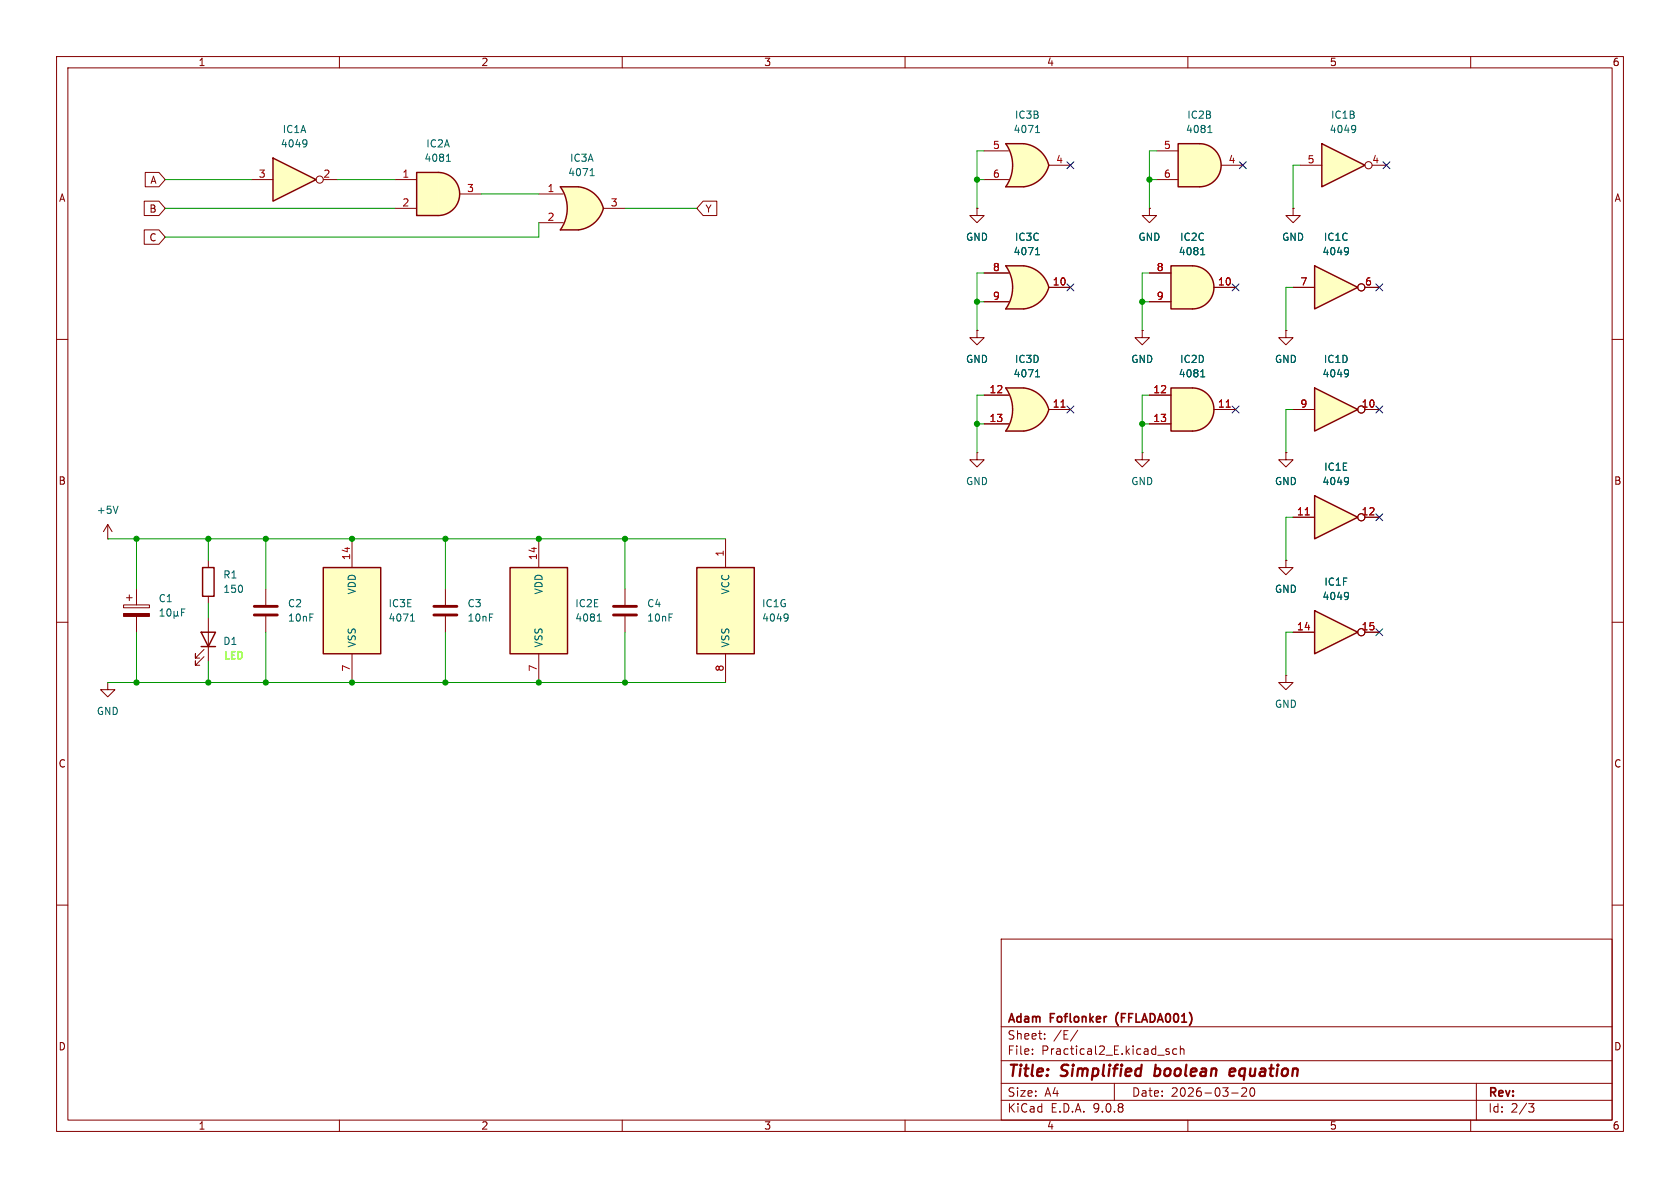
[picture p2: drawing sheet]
<svg xmlns="http://www.w3.org/2000/svg" width="297mm" height="210mm" viewBox="0 0 297 210" stroke-linecap="round" stroke-linejoin="round" font-family="sans-serif">
<g fill="none" stroke="#840000" stroke-width=".18">
<path d="M10 10h277v190h-277zM12 12h273v186h-273zM60 10v2M110 10v2M160 10v2M210 10v2M260 10v2M10 60h2M285 60h2M10 110h2M285 110h2M10 160h2"/>
<path d="M177 166h108v32h-108zM285 160h2M60 198v2M110 198v2M160 198v2M177 194.5h108M177 191.5h108M177 187.5h108M177 181.5h108M182.5 186.3v.1M182.5 185.5v.1M184.7 183.6v.1"/>
<path d="M184.7 182.8v.1M190.5 182.1l-1.3 2M197 191.5v3M206.2 185.8l.5 .2v.1v.2l-.5 .1M206.2 185.5h.5M208 185.5l-.4-.1-.3 .3v.4l.2 .2h.5M208.7 185.5l.2-.1 .3 .1 .1 .9M208.7 184.9v1.5M210 198v2M217.7 193.2h1.2M220.3 192.4v.5l-.8 .9h.9M221.1 192.4a.81 .81 0 0 0 .4 1.4l.2-.1 .1-.5-.1-.8"/>
<path d="M260 198v2M261 191.5v6.5M270.2 195.1h1l-.5 .6 .4 .1 .1 .5-.3 .3h-.4"/>
</g>
<path d="M204.1 190.1l.2 .1M204.3 188.2l-.2 2M218.3 189l-.2-.1-.5 .1-.3 .9 .3 .3 .6-.1M218.4 189.4l-1 .1" fill="none" stroke="#840000" stroke-width=".4"/>
<path d="M48.3 27.9l7.6 3.9-7.6 3.8z" fill="#ffffc2"/>
<path d="M48.3 27.9l7.6 3.9-7.6 3.8z" fill="none" stroke="#840000" stroke-width=".25"/>
<g fill="none" stroke="#840000" stroke-width=".18">
<path d="M44.4 31.8h3.9M57.1 31.8h2.6M21.8 106.9h4.6v.5h-4.6zM22.4 105.7h1M22.9 105.2v1M24.1 104.1v2.8M24.1 109v2.8M19 120.7v1.2h1.3l-1.3 1.3-1.2-1.3h1.2M19 120.7h.1"/>
<circle cx="56.5" cy="31.7" r=".63"/>
</g>
<path d="M54 24.7l.2 .1a1.03 1.03 0 0 1-.2 1.1M54.2 25.3l-.2 .2M28.3 108.9h.7M28.3 108l.4-.4v1.3M29.6 107.8l.2-.2a.68 .68 0 0 1 .4 .7 .68 .68 0 0 1-.4 .6l-.2-.1-.1-.4zM30.8 108.7l.2 .2h.2l.2-.2M30.8 108.1v1.2M31.4 108.7l.2 .2M31.4 108.1v.6M32.1 108.2h.4M32.7 107.6h-.6v1.3" fill="none" stroke="#006464" stroke-width=".18"/>
<path d="M21.8 108.5h4.6v.5h-4.6z" fill="#840000" stroke="#840000" stroke-width=".18"/>
<path d="M57.1 100.3h10.2v15.3h-10.2z" fill="#ffffc2"/>
<path d="M35.6 111.8h2.5l-1.3 2.5zM35.6 114.3h2.5M35.8 100.3h2v5.1h-2zM57.1 100.3h10.2v15.3h-10.2z" fill="none" stroke="#840000" stroke-width=".25"/>
<path d="M36.8 99.1v1.2M62.2 95.3v5M227.3 80v1.3h1.3l-1.3 1.3-1.2-1.3h1.2M227.3 80h.1M36.1 116.1l-1.6 1.5v-.8v.8h.8M36.1 114.8l-1.6 1.5v-.7v.7h.8M36.8 105.4v1.3M36.8 109.2v7.6M62.2 115.6v5.1" fill="none" stroke="#840000" stroke-width=".18"/>
<path d="M72.6 109.8h.7M72.7 108.8l.2-.3v1.3" fill="none" stroke="#006464" stroke-width=".18"/>
<path d="M99.1 33h3.1M99.1 40.6h3.1" fill="none" stroke="#ffffc2" stroke-width=".18"/>
<g fill="#ffffc2" stroke="#ffffc2" stroke-width=".18">
<path d="M101.7 35.5l5 1.3a5.2 5.2 0 0 1-4.4 3.8z"/>
<path d="M102.3 33a5.1 5.1 0 0 1 4.4 3.8l-5 1.3z"/>
</g>
<path d="M99.1 33h3.1v7.6h-3.1a6.7 6.7 0 0 0 0-7.6z" fill="#ffffc2"/>
<path d="M102.2 33h-3.1a6.6 6.6 0 0 1 0 7.6h3.1M102.3 33a5.2 5.2 0 0 1 4.4 3.8 5.2 5.2 0 0 1-4.4 3.8" fill="none" stroke="#840000" stroke-width=".25"/>
<path d="M95.2 34.3h4.4M95.2 39.4h4.4M106.7 36.8h3.8" fill="none" stroke="#840000" stroke-width=".18"/>
<path d="M104.3 31.1h.7M104.4 30.1l.3-.3v1.3" fill="none" stroke="#006464" stroke-width=".18"/>
<path d="M90.2 100.3h10.1v15.3h-10.1z" fill="#ffffc2"/>
<path d="M90.2 100.3h10.1v15.3h-10.1z" fill="none" stroke="#840000" stroke-width=".25"/>
<path d="M172.7 36.8v1.3h1.3l-1.3 1.3-1.3-1.3h1.3M172.7 36.8h.1M19 95.3h.1M19 92.7l-.7 1.3M19 92.7l.8 1.3M19 92.7v2.6M95.2 95.3v5M95.2 115.6v5.1M110.5 104.1v2.8M110.5 109v2.8" fill="none" stroke="#840000" stroke-width=".18"/>
<path d="M20.9 89.5l-.5 1.2M105.6 109.8h.7M105.7 108.8l.2-.3v1.3" fill="none" stroke="#006464" stroke-width=".18"/>
<path d="M108.5 107.2h4M108.5 108.7h4" fill="none" stroke="#840000" stroke-width=".51"/>
<path d="M177.8 47h3.2M177.8 54.6h3.2" fill="none" stroke="#ffffc2" stroke-width=".18"/>
<g fill="#ffffc2" stroke="#ffffc2" stroke-width=".18">
<path d="M180.4 49.4l5 1.4a5.2 5.2 0 0 1-4.4 3.8z"/>
<path d="M181 47a5.1 5.1 0 0 1 4.4 3.8l-5 1.3z"/>
</g>
<path d="M177.8 47h3.2v7.6h-3.2a6.7 6.7 0 0 0 0-7.6z" fill="#ffffc2"/>
<path d="M177.8 47h3.2a5.1 5.1 0 0 1 4.4 3.8 5.2 5.2 0 0 1-4.4 3.8h-3.2a6.6 6.6 0 0 0 0-7.6z" fill="none" stroke="#840000" stroke-width=".25"/>
<path d="M174 48.3h4.3M174 53.3h4.3M185.4 50.8h3.8M47 104.1v2.8M47 109v2.8" fill="none" stroke="#840000" stroke-width=".18"/>
<path d="M183.1 45h.7M183.2 44.1l.2-.3v1.2" fill="none" stroke="#006464" stroke-width=".18"/>
<path d="M45 107.2h4M45 108.7h4" fill="none" stroke="#840000" stroke-width=".51"/>
<path d="M232.4 108l7.6 3.8-7.6 3.8z" fill="#ffffc2"/>
<path d="M232.4 108l7.6 3.8-7.6 3.8z" fill="none" stroke="#840000" stroke-width=".25"/>
<g fill="none" stroke="#840000" stroke-width=".18">
<path d="M228.6 111.8h3.8M241.3 111.8h2.5"/>
<circle cx="240.7" cy="111.8" r=".63"/>
</g>
<path d="M238.2 104.7l.1 .1a1.03 1.03 0 0 1-.1 1.1M238.4 105.3l-.2 .2" fill="none" stroke="#006464" stroke-width=".18"/>
<path d="M77.5 30.5a3.8 3.8 0 0 1 3.8 3.8 3.8 3.8 0 0 1-3.8 3.8z" fill="#ffffc2" stroke="#ffffc2" stroke-width=".18"/>
<path d="M73.7 30.5h3.8v7.6h-3.8z" fill="#ffffc2"/>
<path d="M73.7 30.5h3.8a3.8 3.8 0 0 1 3.8 3.8 3.8 3.8 0 0 1-3.8 3.8h-3.8z" fill="none" stroke="#840000" stroke-width=".25"/>
<path d="M69.8 31.8h3.9M69.8 36.8h3.9M81.3 34.3h3.8" fill="none" stroke="#840000" stroke-width=".18"/>
<path d="M78.9 28.5h.7M79 27.6l.3-.4v1.3" fill="none" stroke="#006464" stroke-width=".18"/>
<path d="M123.2 100.3h10.1v15.3h-10.1z" fill="#ffffc2"/>
<path d="M123.2 100.3h10.1v15.3h-10.1z" fill="none" stroke="#840000" stroke-width=".25"/>
<path d="M128.3 95.3v5M128.3 115.6v5.1" fill="none" stroke="#840000" stroke-width=".18"/>
<path d="M139.1 108.5l.2 .2a1.03 1.03 0 0 1-.2 1M139.3 109.1l-.2 .2" fill="none" stroke="#006464" stroke-width=".18"/>
<path d="M177.8 25.4h3.2M177.8 33h3.2" fill="none" stroke="#ffffc2" stroke-width=".18"/>
<g fill="#ffffc2" stroke="#ffffc2" stroke-width=".18">
<path d="M180.4 27.9l5 1.3a5.2 5.2 0 0 1-4.4 3.8z"/>
<path d="M181 25.4a5.1 5.1 0 0 1 4.4 3.8l-5 1.3z"/>
</g>
<path d="M177.8 25.4h3.2v7.6h-3.2a6.7 6.7 0 0 0 0-7.6z" fill="#ffffc2"/>
<path d="M177.8 25.4h3.2a5.1 5.1 0 0 1 4.4 3.8 5.2 5.2 0 0 1-4.4 3.8h-3.2a6.6 6.6 0 0 0 0-7.6z" fill="none" stroke="#840000" stroke-width=".25"/>
<path d="M174 26.7h4.3M174 31.8h4.3M185.4 29.2h3.8" fill="none" stroke="#840000" stroke-width=".18"/>
<path d="M183.1 23.4h.7M183.2 22.5l.2-.3v1.2" fill="none" stroke="#006464" stroke-width=".18"/>
<path d="M232.4 87.6l7.6 3.8-7.6 3.9z" fill="#ffffc2"/>
<path d="M232.4 87.6l7.6 3.8-7.6 3.9z" fill="none" stroke="#840000" stroke-width=".25"/>
<g fill="none" stroke="#840000" stroke-width=".18">
<path d="M172.7 58.4v1.3h1.3l-1.3 1.3-1.3-1.3h1.3M172.7 58.4h.1M227.3 99.1v1.2h1.3l-1.3 1.3-1.2-1.3h1.2M227.3 99.1h.1M228.6 91.4h3.8M241.3 91.4h2.5M78.7 104.1v2.8M78.7 109v2.8M227.3 119.4v1.3h1.3l-1.3 1.2-1.2-1.2h1.2M227.3 119.4h.1"/>
<circle cx="240.7" cy="91.4" r=".63"/>
</g>
<path d="M230.7 91h.8" fill="none" stroke="#a90000" stroke-width=".18"/>
<path d="M238.2 84.4l.1 .1a1.03 1.03 0 0 1-.1 1.1M238.4 84.9l-.2 .3" fill="none" stroke="#006464" stroke-width=".18"/>
<path d="M76.7 107.2h4.1M76.7 108.7h4.1" fill="none" stroke="#840000" stroke-width=".51"/>
<path d="M177.8 68.6h3.2M177.8 76.2h3.2" fill="none" stroke="#ffffc2" stroke-width=".18"/>
<g fill="#ffffc2" stroke="#ffffc2" stroke-width=".18">
<path d="M180.4 71l5 1.4a5.2 5.2 0 0 1-4.4 3.8z"/>
<path d="M181 68.6a5.1 5.1 0 0 1 4.4 3.8l-5 1.3z"/>
</g>
<path d="M177.8 68.6h3.2v7.6h-3.2a6.7 6.7 0 0 0 0-7.6z" fill="#ffffc2"/>
<path d="M177.8 68.6h3.2a5.1 5.1 0 0 1 4.4 3.8 5.2 5.2 0 0 1-4.4 3.8h-3.2a6.6 6.6 0 0 0 0-7.6z" fill="none" stroke="#840000" stroke-width=".25"/>
<path d="M203.2 36.8v1.3h1.3l-1.3 1.3-1.3-1.3h1.3M203.2 36.8h.1M201.9 58.4v1.3h1.3l-1.3 1.3-1.2-1.3h1.2M201.9 58.4h.1M174 69.9h4.3M174 74.9h4.3M185.4 72.4h3.8M172.7 80v1.3h1.3l-1.3 1.3-1.3-1.3h1.3M172.7 80h.1M201.9 80v1.3h1.3l-1.3 1.3-1.2-1.3h1.2M201.9 80h.1" fill="none" stroke="#840000" stroke-width=".18"/>
<path d="M187.6 72h.7" fill="none" stroke="#a90000" stroke-width=".18"/>
<path d="M183.1 66.6h.7M183.2 65.7l.2-.4v1.3" fill="none" stroke="#006464" stroke-width=".18"/>
<path d="M210.8 47a3.8 3.8 0 0 1 3.8 3.8 3.8 3.8 0 0 1-3.8 3.8z" fill="#ffffc2" stroke="#ffffc2" stroke-width=".18"/>
<path d="M207 47h3.8v7.6h-3.8z" fill="#ffffc2"/>
<path d="M207 47h3.8a3.8 3.8 0 0 1 3.8 3.8 3.8 3.8 0 0 1-3.8 3.8h-3.8z" fill="none" stroke="#840000" stroke-width=".25"/>
<path d="M203.2 48.3h3.8M203.2 53.3h3.8M214.6 50.8h3.8" fill="none" stroke="#840000" stroke-width=".18"/>
<path d="M212.3 45h.7M212.4 44.1l.2-.3v1.2" fill="none" stroke="#006464" stroke-width=".18"/>
<path d="M233.7 25.4l7.6 3.8-7.6 3.8z" fill="#ffffc2"/>
<path d="M233.7 25.4l7.6 3.8-7.6 3.8z" fill="none" stroke="#840000" stroke-width=".25"/>
<g fill="none" stroke="#840000" stroke-width=".18">
<path d="M229.9 29.2h3.8M242.6 29.2h2.5"/>
<circle cx="241.9" cy="29.2" r=".63"/>
</g>
<path d="M239.4 22.2l.2 .1a1.03 1.03 0 0 1-.2 1.1M239.7 22.7l-.3 .3" fill="none" stroke="#006464" stroke-width=".18"/>
<path d="M212.1 25.4a3.8 3.8 0 0 1 3.8 3.8 3.8 3.8 0 0 1-3.8 3.8z" fill="#ffffc2" stroke="#ffffc2" stroke-width=".18"/>
<path d="M208.3 25.4h3.8v7.6h-3.8z" fill="#ffffc2"/>
<path d="M208.3 25.4h3.8a3.8 3.8 0 0 1 3.8 3.8 3.8 3.8 0 0 1-3.8 3.8h-3.8z" fill="none" stroke="#840000" stroke-width=".25"/>
<path d="M204.5 26.7h3.8M204.5 31.8h3.8M215.9 29.2h3.8" fill="none" stroke="#840000" stroke-width=".18"/>
<path d="M213.5 23.4h.8M213.7 22.5l.2-.3v1.2" fill="none" stroke="#006464" stroke-width=".18"/>
<path d="M210.8 68.6a3.8 3.8 0 0 1 3.8 3.8 3.8 3.8 0 0 1-3.8 3.8z" fill="#ffffc2" stroke="#ffffc2" stroke-width=".18"/>
<path d="M207 68.6h3.8v7.6h-3.8z" fill="#ffffc2"/>
<path d="M207 68.6h3.8a3.8 3.8 0 0 1 3.8 3.8 3.8 3.8 0 0 1-3.8 3.8h-3.8z" fill="none" stroke="#840000" stroke-width=".25"/>
<path d="M228.6 36.8v1.3h1.3l-1.3 1.3-1.3-1.3h1.3M228.6 36.8h.1M227.3 58.4v1.3h1.3l-1.3 1.3-1.2-1.3h1.2M227.3 58.4h.1M203.2 69.9h3.8M203.2 74.9h3.8M214.6 72.4h3.8" fill="none" stroke="#840000" stroke-width=".18"/>
<path d="M216.8 72h.7" fill="none" stroke="#a90000" stroke-width=".18"/>
<path d="M212.3 66.6h.7M212.4 65.7l.2-.4v1.3" fill="none" stroke="#006464" stroke-width=".18"/>
<path d="M232.4 47l7.6 3.8-7.6 3.8z" fill="#ffffc2"/>
<path d="M232.4 47l7.6 3.8-7.6 3.8z" fill="none" stroke="#840000" stroke-width=".25"/>
<g fill="none" stroke="#840000" stroke-width=".18">
<path d="M228.6 50.8h3.8M241.3 50.8h2.5"/>
<circle cx="240.7" cy="50.8" r=".63"/>
</g>
<path d="M238.2 43.8l.1 .1a1.03 1.03 0 0 1-.1 1.1M238.4 44.3l-.2 .2" fill="none" stroke="#006464" stroke-width=".18"/>
<path d="M232.4 68.6l7.6 3.8-7.6 3.8z" fill="#ffffc2"/>
<path d="M232.4 68.6l7.6 3.8-7.6 3.8z" fill="none" stroke="#840000" stroke-width=".25"/>
<g fill="none" stroke="#840000" stroke-width=".18">
<path d="M25.5 35.6h2.6l1.1 1.2-1.1 1.3h-2.6zM25.7 30.5h2.4l1.1 1.3-1.1 1.2h-2.4zM124.3 35.6h2.4v2.5h-2.4l-1.1-1.3zM172.7 36.8h.1M203.2 36.8h.1M228.6 36.8h.1M25.5 40.6h2.6l1.1 1.3-1.1 1.3h-2.6zM172.7 58.4h.1M174 48.3h4.3M174 53.3h4.3M185.4 50.8h3.8M201.9 58.4h.1"/>
<path d="M203.2 48.3h3.8M203.2 53.3h3.8M214.6 50.8h3.8M227.3 58.4h.1M228.6 50.8h3.8M241.3 50.8h2.5M174 69.9h4.3M174 74.9h4.3M185.4 72.4h3.8M203.2 69.9h3.8M203.2 74.9h3.8M214.6 72.4h3.8"/>
<path d="M228.6 72.4h3.8M241.3 72.4h2.5M227.3 80h.1M227.3 99.1h.1M228.6 91.4h3.8M241.3 91.4h2.5M228.6 111.8h3.8M241.3 111.8h2.5"/>
<circle cx="240.7" cy="50.8" r=".63"/>
<circle cx="240.7" cy="72.4" r=".63"/>
<circle cx="240.7" cy="91.4" r=".63"/>
<circle cx="240.7" cy="111.8" r=".63"/>
</g>
<g fill="none" stroke="#006464" stroke-width=".18">
<path d="M183.1 45h.7M183.2 44.1l.2-.3v1.2M212.3 45h.7M212.4 44.1l.2-.3v1.2M238.2 43.8l.1 .1a1.03 1.03 0 0 1-.1 1.1M238.4 44.3l-.2 .2M183.1 66.6h.7M183.2 65.7l.2-.4v1.3M212.3 66.6h.7M212.4 65.7l.2-.4v1.3M238.2 65.3l.1 .2a1.03 1.03 0 0 1-.1 1.1M238.4 65.9l-.2 .2"/>
<path d="M238.2 84.4l.1 .1a1.03 1.03 0 0 1-.1 1.1M238.4 84.9l-.2 .3M238.2 104.7l.1 .1a1.03 1.03 0 0 1-.1 1.1M238.4 105.3l-.2 .2"/>
</g>
<g fill="none" stroke="#009600" stroke-width=".18">
<path d="M29.2 31.8h15.2M29.2 36.8h40.6M59.7 31.8h10.1M85.1 34.3h10.1M95.2 39.4v2.5h-66M110.5 36.8h12.7M172.7 31.8h1.3M174 26.7h-1.3v10.1M203.2 31.8h1.3M204.5 26.7h-1.3v10.1M229.9 29.2h-1.3v7.6M172.7 53.3h1.3"/>
<path d="M174 48.3h-1.3v10.1M201.9 53.3h1.3M203.2 48.3h-1.3v10.1M228.6 50.8h-1.3v7.6M172.7 74.9h1.3M174 69.9h-1.3v10.1M201.9 74.9h1.3M203.2 69.9h-1.3v10.1M228.6 72.4h-1.3v7.6M19 95.3h109.3M24.1 95.3v8.8M36.8 95.3v3.8"/>
<path d="M47 95.3v8.8M78.7 95.3v8.8M110.5 95.3v8.8M228.6 91.4h-1.3v7.7M24.1 111.8v8.9M36.8 106.7v2.5M36.8 116.8v3.9M47 111.8v8.9M78.7 111.8v8.9M110.5 111.8v8.9M228.6 111.8h-1.3v7.6M19 120.7h109.3"/>
</g>
<g fill="none" stroke="#000084" stroke-width=".18">
<path d="M188.6 28.6l1.2 1.2M189.8 28.6l-1.2 1.2M219.1 28.6l1.2 1.2M220.3 28.6l-1.2 1.2M244.5 28.6l1.2 1.2M245.7 28.6l-1.2 1.2M188.6 50.2l1.2 1.2M189.8 50.2l-1.2 1.2M217.8 50.2l1.2 1.2M219 50.2l-1.2 1.2M243.2 50.2l1.2 1.2M244.4 50.2l-1.2 1.2"/>
<path d="M188.6 71.8l1.2 1.2M189.8 71.8l-1.2 1.2M217.8 71.8l1.2 1.2M219 71.8l-1.2 1.2M243.2 71.8l1.2 1.2M244.4 71.8l-1.2 1.2M243.2 90.8l1.2 1.2M244.4 90.8l-1.2 1.2M243.2 111.2l1.2 1.2M244.4 111.2l-1.2 1.2"/>
</g>
<path d="M187.6 72h.7M216.8 72h.7M230.7 91h.8" fill="none" stroke="#a90000" stroke-width=".18"/>
<g fill="#009600" stroke="#009600" stroke-width=".18">
<circle cx="24.1" cy="120.7" r=".46"/>
<circle cx="24.1" cy="95.3" r=".46"/>
<circle cx="62.2" cy="95.3" r=".46"/>
<circle cx="78.7" cy="95.3" r=".46"/>
<circle cx="36.8" cy="120.7" r=".46"/>
<circle cx="47" cy="120.7" r=".46"/>
<circle cx="36.8" cy="95.3" r=".46"/>
<circle cx="47" cy="95.3" r=".46"/>
<circle cx="110.5" cy="120.7" r=".46"/>
<circle cx="110.5" cy="95.3" r=".46"/>
<circle cx="95.2" cy="95.3" r=".46"/>
<circle cx="62.2" cy="120.7" r=".46"/>
<circle cx="78.7" cy="120.7" r=".46"/>
<circle cx="95.2" cy="120.7" r=".46"/>
<circle cx="172.7" cy="31.8" r=".46"/>
<circle cx="172.7" cy="53.3" r=".46"/>
<circle cx="172.7" cy="74.9" r=".46"/>
<circle cx="201.9" cy="53.3" r=".46"/>
<circle cx="201.9" cy="74.9" r=".46"/>
<circle cx="203.2" cy="31.8" r=".46"/>
</g>
<g font-size="2.8" fill="#840000">
<text x="178" y="190.9">Title:</text>
<text x="187.7" y="190.9">Simplified</text>
<text x="204.9" y="190.9">boolean</text>
<text x="219.1" y="190.9">equation</text>
</g>
<g font-size="2.1" fill="#840000">
<text x="178" y="184">Sheet:</text>
<text x="178" y="181.2">Adam</text>
<text x="185.7" y="181.2">Foflonker</text>
<text x="186.2" y="184">/E/</text>
<text x="197.9" y="181.2">(FFLADA001)</text>
<text x="178" y="186.7">File:</text>
<text x="184.1" y="186.7">Practical2_E.kicad_sch</text>
<text x="178" y="196.9">KiCad</text>
<text x="178" y="194.1">Size:</text>
<text x="184.7" y="194.1">A4</text>
<text x="185.7" y="196.9">E.D.A.</text>
<text x="193.3" y="196.9">9.0.8</text>
<text x="200" y="194.1">Date:</text>
<text x="207" y="194.1">2026-03-20</text>
<text x="263" y="194.3">Rev:</text>
<text x="263" y="196.9">Id:</text>
<text x="267.1" y="196.9">2/3</text>
</g>
<g font-size="1.8" fill="#840000">
<text x="35" y="11.9">1</text>
<text x="85" y="11.9">2</text>
<text x="135" y="11.9">3</text>
<text x="185" y="11.9">4</text>
<text x="235" y="11.9">5</text>
<text x="285" y="11.9">6</text>
<text x="10.3" y="35.9">A</text>
<text x="26.5" y="32.7">A</text>
<text x="285.3" y="35.9">A</text>
<text x="26.3" y="37.8">B</text>
<text x="124.6" y="37.8">Y</text>
<text x="26.3" y="42.9">C</text>
<text x="10.3" y="85.9">B</text>
<text x="285.3" y="85.9">B</text>
<text x="10.3" y="135.9">C</text>
<text x="285.3" y="135.9">C</text>
<text x="10.3" y="185.9">D</text>
<text x="285.3" y="185.9">D</text>
<text x="35" y="199.9">1</text>
<text x="85" y="199.9">2</text>
<text x="135" y="199.9">3</text>
<text x="185" y="199.9">4</text>
<text x="235" y="199.9">5</text>
<text x="285" y="199.9">6</text>
</g>
<g font-size="1.8" fill="#006464">
<text x="49.9" y="23.7">IC1A</text>
<text x="179.1" y="23.7">4071</text>
<text x="179.3" y="21.2">IC3B</text>
<text x="209.6" y="23.7">4081</text>
<text x="209.8" y="21.2">IC2B</text>
<text x="235" y="23.7">4049</text>
<text x="235.2" y="21.2">IC1B</text>
<text x="49.5" y="26.3">4049</text>
<text x="74.9" y="28.8">4081</text>
<text x="75.3" y="26.3">IC2A</text>
<text x="100.7" y="28.8">IC3A</text>
<text x="100.3" y="31.3">4071</text>
<text x="170.7" y="42.8">GND</text>
<text x="179.1" y="45.3">4071</text>
<text x="179.3" y="42.8">IC3C</text>
<text x="201.2" y="42.8">GND</text>
<text x="208.3" y="45.3">4081</text>
<text x="208.5" y="42.8">IC2C</text>
<text x="226.6" y="42.8">GND</text>
<text x="233.7" y="45.3">4049</text>
<text x="233.9" y="42.8">IC1C</text>
<text x="170.7" y="64.4">GND</text>
<text x="179.3" y="64.4">IC3D</text>
<text x="199.9" y="64.4">GND</text>
<text x="208.5" y="64.4">IC2D</text>
<text x="225.3" y="64.4">GND</text>
<text x="233.9" y="64.4">IC1D</text>
<text x="179.1" y="66.9">4071</text>
<text x="208.3" y="66.9">4081</text>
<text x="233.7" y="66.9">4049</text>
<text x="234" y="83.4">IC1E</text>
<text x="170.7" y="86">GND</text>
<text x="199.9" y="86">GND</text>
<text x="225.3" y="86">GND</text>
<text x="233.7" y="86">4049</text>
<text x="17" y="91">+5V</text>
<text x="27.9" y="106.7">C1</text>
<text x="39.4" y="102.5">R1</text>
<text x="39.4" y="105">150</text>
<text x="50.8" y="107.5">C2</text>
<text x="63.1" y="105.2" transform="rotate(-90 63.1 105.2)">VDD</text>
<text x="68.6" y="107.5">IC3E</text>
<text x="82.6" y="107.5">C3</text>
<text x="96.1" y="105.2" transform="rotate(-90 96.1 105.2)">VDD</text>
<text x="101.6" y="107.5">IC2E</text>
<text x="114.3" y="107.5">C4</text>
<text x="129.1" y="105.2" transform="rotate(-90 129.1 105.2)">VCC</text>
<text x="134.6" y="107.5">IC1G</text>
<text x="225.3" y="105">GND</text>
<text x="233.7" y="106.3">4049</text>
<text x="234" y="103.7">IC1F</text>
<text x="50.8" y="110.1">10nF</text>
<text x="68.6" y="110.1">4071</text>
<text x="82.6" y="110.1">10nF</text>
<text x="101.6" y="110.1">4081</text>
<text x="114.3" y="110.1">10nF</text>
<text x="134.6" y="110.1">4049</text>
<text x="39.4" y="114.2">D1</text>
<text x="63.1" y="114.6" transform="rotate(-90 63.1 114.6)">VSS</text>
<text x="96.1" y="114.6" transform="rotate(-90 96.1 114.6)">VSS</text>
<text x="129.1" y="114.6" transform="rotate(-90 129.1 114.6)">VSS</text>
<text x="225.3" y="125.3">GND</text>
<text x="17" y="126.6">GND</text>
</g>
<g font-size="1.8" fill="#a90000">
<text x="175.4" y="26.4">5</text>
<text x="186.6" y="29">4</text>
<text x="205.7" y="26.4">5</text>
<text x="217.1" y="29">4</text>
<text x="231.1" y="29">5</text>
<text x="242.5" y="29">4</text>
<text x="45.6" y="31.5">3</text>
<text x="57.1" y="31.5">2</text>
<text x="71" y="31.5">1</text>
<text x="82.5" y="34">3</text>
<text x="96.7" y="34">1</text>
<text x="175.4" y="31.5">6</text>
<text x="205.7" y="31.5">6</text>
<text x="71" y="36.6">2</text>
<text x="96.7" y="39.1">2</text>
<text x="107.9" y="36.6">3</text>
<text x="175.4" y="48">8</text>
<text x="175.4" y="53.1">9</text>
<text x="186" y="50.5">10</text>
<text x="204.4" y="48">8</text>
<text x="204.4" y="53.1">9</text>
<text x="215.2" y="50.5">10</text>
<text x="229.8" y="50.5">7</text>
<text x="241.2" y="50.5">6</text>
<text x="174.8" y="69.6">12</text>
<text x="203.8" y="69.6">12</text>
<text x="174.8" y="74.7">13</text>
<text x="186" y="72.1">11</text>
<text x="203.8" y="74.7">13</text>
<text x="215.2" y="72.1">11</text>
<text x="229.8" y="72.1">9</text>
<text x="240.6" y="72.1">10</text>
<text x="229.2" y="91.2">11</text>
<text x="240.6" y="91.2">12</text>
<text x="62" y="99.1" transform="rotate(-90 62 99.1)">14</text>
<text x="95" y="99.1" transform="rotate(-90 95 99.1)">14</text>
<text x="128" y="98.5" transform="rotate(-90 128 98.5)">1</text>
<text x="229.2" y="111.5">14</text>
<text x="240.6" y="111.5">15</text>
<text x="62" y="118.8" transform="rotate(-90 62 118.8)">7</text>
<text x="95" y="118.8" transform="rotate(-90 95 118.8)">7</text>
<text x="128" y="118.8" transform="rotate(-90 128 118.8)">8</text>
</g>
<text font-size="1.8" fill="#74ff00" x="39.4" y="116.9">LED</text>
</svg>
